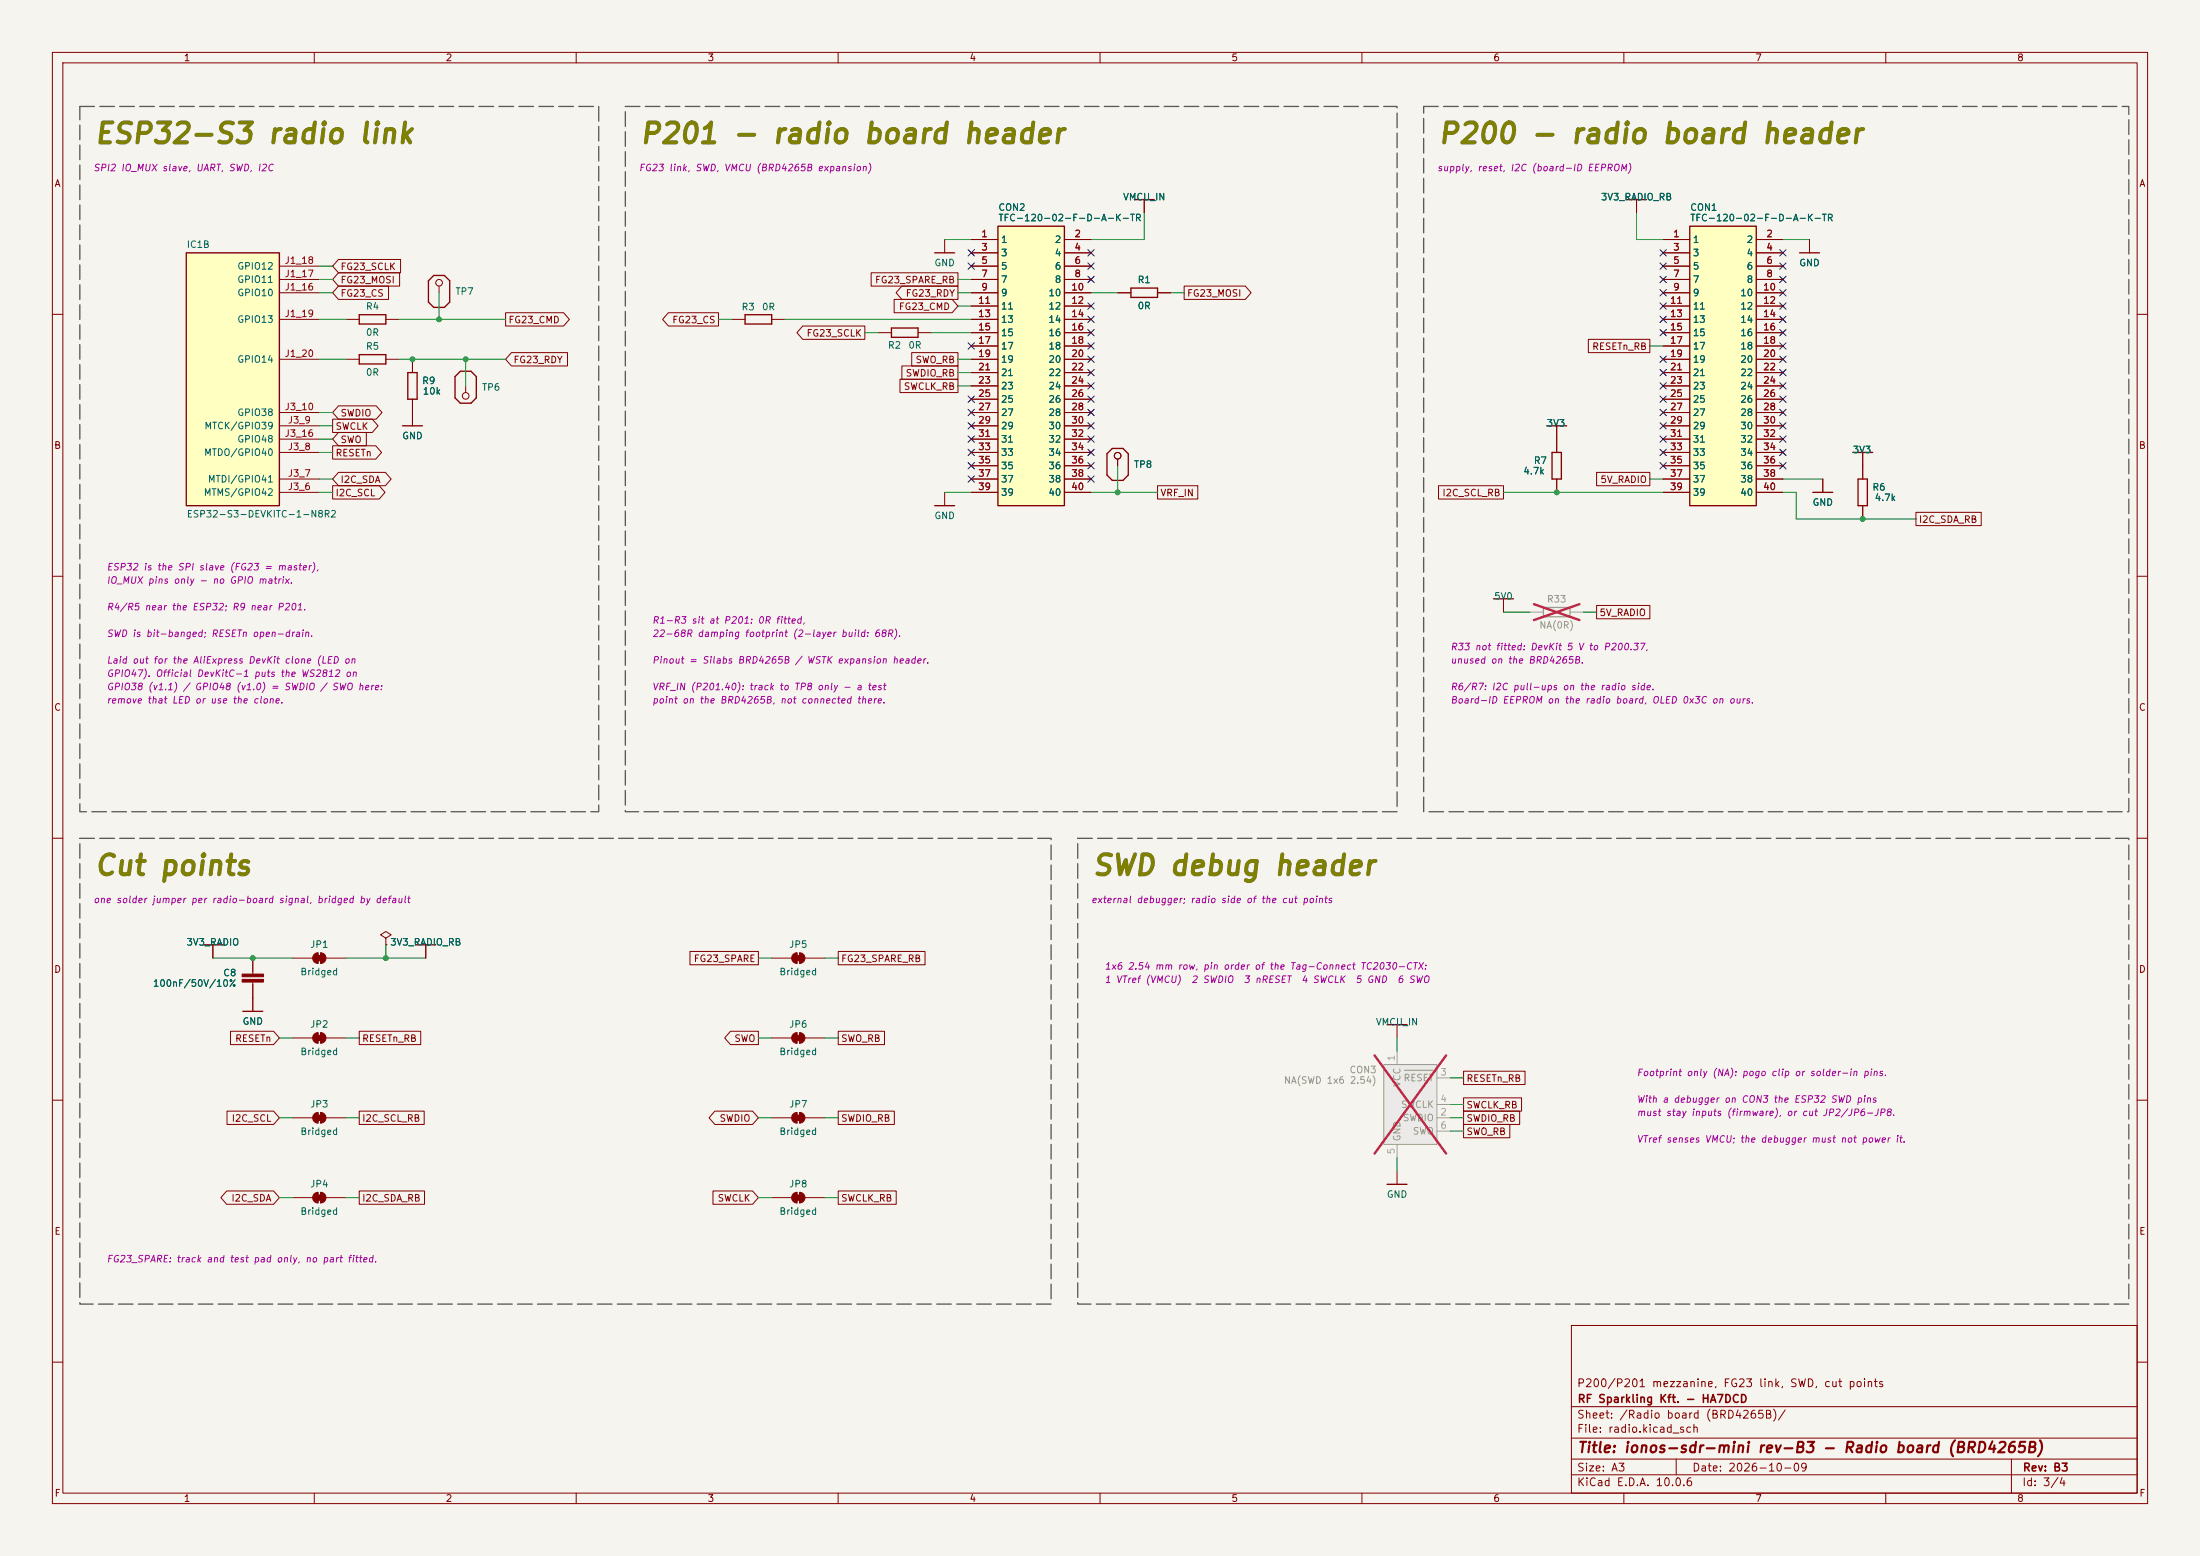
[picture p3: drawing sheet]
<svg xmlns="http://www.w3.org/2000/svg" width="420mm" height="297mm" viewBox="0 0 420 297" stroke-linecap="round" stroke-linejoin="round" font-family="sans-serif">
<path d="M0 0h420v297h-420z" fill="#f5f4ef" stroke="#f5f4ef" stroke-width=".19"/>
<g fill="none" stroke="#840000" stroke-width=".19">
<path d="M10 10h400v277h-400zM12 12h396v273h-396zM60 10v2M110 10v2M160 10v2M210 10v2M260 10v2M310 10v2M360 10v2M218.4 38.1v2.5M10 60h2M66 61h2.6"/>
<path d="M73.7 61h2.5M408 60h2M297.2 81.3v2.5M10 110h2M287 114.3v2.5M408 110h2M10 160h2M408 160h2M48.3 190.5v2.5M147.3 198.1h3.8M147.3 182.9h3.8M152.1 181.9v2"/>
<path d="M152.1 197.1v2M152.7 181.9v2M152.7 197.1v2M153.7 198.1h3.8M153.7 182.9h3.8M10 210h2M147.3 213.4h3.8M152.1 212.3v2.1M152.7 212.3v2.1M153.7 213.4h3.8M408 210h2M55.9 228.6h3.8"/>
<path d="M60.7 227.6v2M61.2 227.6v2M62.2 228.6h3.8M147.3 228.6h3.8M152.1 227.6v2M152.7 227.6v2M153.7 228.6h3.8M300 253h108v32h-108zM10 260h2M300 278.5h108M300 274.5h108M300 268.5h108"/>
<path d="M320 278.5v3M384 278.5v6.5M408 260h2M60 285v2M110 285v2M160 285v2M210 285v2M260 285v2M300 281.5h108M310 285v2M360 285v2"/>
</g>
<g fill="#840000" stroke="#840000" stroke-width=".19">
<path d="M151.9 197.6h1v1h-1z"/>
<path d="M151.4 197.4l.7-.3v2a1.02 1.02 0 0 1-.9-.6 1.02 1.02 0 0 1 .2-1.1z"/>
<path d="M152.7 197.1a1.02 1.02 0 0 1 1 1 1.02 1.02 0 0 1-1 1z"/>
<path d="M60.5 228.1h1v1h-1z"/>
<path d="M60 227.9l.7-.3v2a1.02 1.02 0 0 1-.9-.6 1.02 1.02 0 0 1 .2-1.1z"/>
<path d="M61.2 227.6a1.02 1.02 0 0 1 1 1 1.02 1.02 0 0 1-1 1z"/>
<path d="M151.9 212.9h1v1h-1z"/>
<path d="M151.4 212.6l.7-.3v2.1a1.02 1.02 0 0 1-.9-.7 1.02 1.02 0 0 1 .2-1.1z"/>
<path d="M152.7 212.3a1.02 1.02 0 0 1 1 1.1 1.02 1.02 0 0 1-1 1z"/>
<path d="M151.9 182.4h1v1h-1z"/>
<path d="M151.4 182.2l.7-.3v2a1.02 1.02 0 0 1-.9-.6 1.02 1.02 0 0 1 .2-1.1z"/>
<path d="M152.7 181.9a1.02 1.02 0 0 1 1 1 1.02 1.02 0 0 1-1 1z"/>
<path d="M151.9 228.1h1v1h-1z"/>
<path d="M151.4 227.9l.7-.3v2a1.02 1.02 0 0 1-.9-.6 1.02 1.02 0 0 1 .2-1.1z"/>
<path d="M152.7 227.6a1.02 1.02 0 0 1 1 1 1.02 1.02 0 0 1-1 1z"/>
</g>
<path d="M216.5 38.1h3.8M68.6 60.1h5.1v1.7h-5.1zM295.3 81.3h3.8M285.1 114.3h3.8M46.4 193h3.8" fill="none" stroke="#840000" stroke-width=".25"/>
<path d="M322.6 43.2h12.7v53.3h-12.7z" fill="#ffffc2"/>
<path d="M310.5 38.1h3.8M322.6 43.2h12.7v53.3h-12.7zM343.5 48.3h3.8M142.2 60.1h5.1v1.7h-5.1zM296.3 86.4h1.8v5h-1.8zM353.7 86.4h3.8M38.7 180.3h3.8M79.4 180.3h3.8M264.8 226.1h3.8" fill="none" stroke="#840000" stroke-width=".25"/>
<g fill="none" stroke="#840000" stroke-width=".19">
<path d="M312.4 38.1v2.5M317.5 45.7h5.1M317.5 48.3h5.1M317.5 50.8h5.1M317.5 53.3h5.1M317.5 55.9h5.1M317.5 58.4h5.1M335.3 45.7h5.1M335.3 48.3h5.1M335.3 50.8h5.1M335.3 53.3h5.1M335.3 55.9h5.1"/>
<path d="M335.3 58.4h5.1M345.4 45.7v2.6M139.7 61h2.5M147.3 61h2.6M317.5 61h5.1M317.5 63.5h5.1M317.5 66h5.1M317.5 68.6h5.1M317.5 71.1h5.1M317.5 73.7h5.1M317.5 76.2h5.1M317.5 78.7h5.1"/>
<path d="M335.3 61h5.1M335.3 63.5h5.1M335.3 66h5.1M335.3 68.6h5.1M335.3 71.1h5.1M335.3 73.7h5.1M335.3 76.2h5.1M335.3 78.7h5.1M297.2 83.8v2.6M297.2 91.4v2.6M317.5 81.3h5.1M317.5 83.8h5.1"/>
<path d="M317.5 86.4h5.1M317.5 88.9h5.1M317.5 91.4h5.1M317.5 94h5.1M335.3 81.3h5.1M335.3 83.8h5.1M335.3 86.4h5.1M335.3 88.9h5.1M335.3 91.4h5.1M335.3 94h5.1M355.6 86.4v2.5M73.7 179.1l1-.7-1-.6-1.1 .6 1.1 .7v1.2"/>
<path d="M40.6 180.3v2.6M48.3 182.9v3M48.3 187.5v3M55.9 198.1h3.8M60.7 197.1v2M61.2 197.1v2M62.2 198.1h3.8M73.7 180.3h.1M81.3 180.3v2.6M266.7 223.5v2.6"/>
</g>
<path d="M294.6 116h5.1v1.7h-5.1z" fill="none" stroke="#9c9b98" stroke-width=".25"/>
<path d="M292.1 116.8h2.5M299.7 116.8h2.6" fill="none" stroke="#9c9b98" stroke-width=".19"/>
<path d="M292.8 115.3l8.7 3.1M301.5 115.3l-8.7 3.1" fill="none" stroke="#e12e31" stroke-width=".46"/>
<g fill="#840000" stroke="#840000" stroke-width=".19">
<path d="M46.2 185.9h4.1v.5h-4.1z"/>
<path d="M46.2 186.9h4.1v.6h-4.1z"/>
<path d="M60.5 197.6h1v1h-1z"/>
<path d="M60 197.4l.7-.3v2a1.02 1.02 0 0 1-.9-.6 1.02 1.02 0 0 1 .2-1.1z"/>
<path d="M61.2 197.1a1.02 1.02 0 0 1 1 1 1.02 1.02 0 0 1-1 1z"/>
</g>
<path d="M35.6 48.3h17.7v48.2h-17.7z" fill="#ffffc2"/>
<path d="M35.6 48.3h17.7v48.2h-17.7zM68.6 67.7h5.1v1.8h-5.1zM264.8 195.6h3.8" fill="none" stroke="#840000" stroke-width=".25"/>
<g fill="none" stroke="#840000" stroke-width=".19">
<path d="M53.3 55.9h7.7M53.3 53.3h7.7M53.3 50.8h7.7M53.3 61h7.7M53.3 68.6h7.7M53.3 78.7h7.7M66 68.6h2.6M73.7 68.6h2.5M53.3 94h7.7M53.3 91.4h7.7M53.3 86.4h7.7M53.3 81.3h7.7"/>
<path d="M53.3 83.8h7.7M266.7 195.6v2.5"/>
</g>
<path d="M264.2 203.2h10.1v15.2h-10.1z" fill="#ebeae8"/>
<path d="M264.2 203.2h10.1v15.2h-10.1zM266.7 200.7v2.5M266.7 218.4v2.6M274.3 213.4h2.6M274.3 205.7h2.6M274.3 210.8h2.6M274.3 215.9h2.6" fill="none" stroke="#9c9b98" stroke-width=".19"/>
<path d="M268.1 204.3h5.5" fill="none" stroke="#939391" stroke-width=".19"/>
<path d="M262.4 201.4l13.7 18.8M276.1 201.4l-13.7 18.8" fill="none" stroke="#e12e31" stroke-width=".46"/>
<path d="M190.5 43.2h12.7v53.3h-12.7z" fill="#ffffc2"/>
<path d="M82.8 52.6h2l1.1 1v4.1l-1.1 1h-2l-1-1v-4.1zM178.4 48.3h3.8M190.5 43.2h12.7v53.3h-12.7zM215.9 55h5.1v1.8h-5.1zM77.9 71.1h1.7v5.1h-1.7zM87.9 70.9h2l1 1v4l-1 1.1h-2l-1-1.1v-4zM170.2 62.6h5.1v1.8h-5.1zM76.8 81.3h3.8M178.4 96.5h3.8M211.3 86.6l1-1h2.1l1 1v4.1l-1 1h-2.1l-1-1zM346.1 94h3.8M354.7 91.4h1.8v5.1h-1.8z" fill="none" stroke="#840000" stroke-width=".25"/>
<g fill="none" stroke="#840000" stroke-width=".19">
<path d="M218.4 38.1v2.5M312.4 38.1v2.5M64.6 49.5h11.9v2.6h-11.9l-1.1-1.3zM64.6 52.1h11.7v2.5h-11.7l-1.1-1.3zM64.6 54.6h9.6v2.6h-9.6l-1.1-1.3zM83.8 54.6v1.3M96.5 59.7h11.1l1.1 1.3-1.1 1.2h-11.1zM127.6 59.7h9.6v2.5h-9.6l-1.1-1.2zM166.3 52.1h16.6v2.5h-16.6zM170.7 57.1h11.1l1.1 1.3-1.1 1.3h-11.1zM172.2 54.6h10.7v2.6h-10.7l-1.1-1.3zM180.3 45.7v2.6"/>
<path d="M185.4 45.7h5.1M185.4 48.3h5.1M185.4 50.8h5.1M185.4 53.3h5.1M185.4 55.9h5.1M185.4 58.4h5.1M203.2 45.7h5.1M203.2 48.3h5.1M203.2 50.8h5.1M203.2 53.3h5.1M203.2 55.9h5.1M203.2 58.4h5.1"/>
<path d="M213.4 55.9h2.5M221 55.9h2.5M226.1 54.6h11.6l1.1 1.3-1.1 1.3h-11.6zM317.5 45.7h5.1M317.5 48.3h5.1M317.5 50.8h5.1M317.5 53.3h5.1M317.5 55.9h5.1M317.5 58.4h5.1M335.3 45.7h5.1M335.3 48.3h5.1M335.3 50.8h5.1"/>
<path d="M335.3 53.3h5.1M335.3 55.9h5.1M335.3 58.4h5.1M345.4 45.7v2.6M64.6 77.5h7.2l1.1 1.2-1.1 1.3h-7.2l-1.1-1.3zM78.7 68.6v2.5M78.7 76.2v5.1M88.9 73.7v1.2M97.6 67.3h10.7v2.6h-10.7l-1.1-1.3zM153.2 62.2h11.9v2.6h-11.9l-1.1-1.3zM167.6 63.5h2.6M171.8 72.4h11.1v2.5h-11.1z"/>
<path d="M172.2 69.8h10.7v2.6h-10.7zM174 67.3h8.9v2.6h-8.9zM175.3 63.5h2.5M185.4 61h5.1M185.4 63.5h5.1M185.4 66h5.1M185.4 68.6h5.1M185.4 71.1h5.1M185.4 73.7h5.1M185.4 76.2h5.1M185.4 78.7h5.1M203.2 61h5.1"/>
<path d="M203.2 63.5h5.1M203.2 66h5.1M203.2 68.6h5.1M203.2 71.1h5.1M203.2 73.7h5.1M203.2 76.2h5.1M203.2 78.7h5.1M303.2 64.8h11.8v2.5h-11.8zM317.5 61h5.1M317.5 63.5h5.1M317.5 66h5.1M317.5 68.6h5.1"/>
<path d="M317.5 71.1h5.1M317.5 73.7h5.1M317.5 76.2h5.1M317.5 78.7h5.1M335.3 61h5.1M335.3 63.5h5.1M335.3 66h5.1M335.3 68.6h5.1M335.3 71.1h5.1M335.3 73.7h5.1M335.3 76.2h5.1M335.3 78.7h5.1"/>
<path d="M63.5 80h7.6l1.1 1.3-1.1 1.3h-7.6zM63.5 85.1h8.2l1.1 1.3-1.1 1.2h-8.2zM63.5 92.7h8.9l1.1 1.3-1.1 1.3h-8.9zM64.6 82.5h5.3v2.6h-5.3l-1.1-1.3zM64.6 90.2h9l1.1 1.2-1.1 1.3h-9l-1.1-1.3zM180.3 94v2.5M185.4 81.3h5.1M185.4 83.8h5.1M185.4 86.4h5.1M185.4 88.9h5.1M185.4 91.4h5.1M185.4 94h5.1"/>
<path d="M203.2 81.3h5.1M203.2 83.8h5.1M203.2 86.4h5.1M203.2 88.9h5.1M203.2 91.4h5.1M203.2 94h5.1M213.4 87.6v1.3M221 92.7h7.7v2.6h-7.7zM274.6 92.7h12.4v2.6h-12.4zM297.2 81.3v5.1M297.2 91.4v2.6M304.8 90.2h10.2v2.5h-10.2z"/>
<path d="M317.5 81.3h5.1M317.5 83.8h5.1M317.5 86.4h5.1M317.5 88.9h5.1M317.5 91.4h5.1M317.5 94h5.1M335.3 81.3h5.1M335.3 83.8h5.1M335.3 86.4h5.1M335.3 88.9h5.1M335.3 91.4h5.1M335.3 94h5.1"/>
<path d="M348 91.4v2.6M355.6 86.4v5M355.6 96.5v2.6M365.8 97.8h12.4v2.5h-12.4zM304.8 115.6h10.2v2.5h-10.2zM40.6 180.3v2.6M44 196.8h8.2l1.1 1.3-1.1 1.3h-8.2zM48.3 182.9v2.5M48.3 188v5M55.9 182.9h3.8M60.7 181.9v2M61.2 181.9v2"/>
<path d="M62.2 182.9h3.8M68.6 196.8h11.7v2.6h-11.7zM73.7 180.3h.1M81.3 180.3v2.6M131.7 181.6h13.1v2.6h-13.1zM139.5 196.8h5.3v2.6h-5.3l-1.2-1.3zM160 196.8h8.9v2.6h-8.9zM160 181.6h16.6v2.6h-16.6zM43.3 212.1h8.9l1.1 1.3-1.1 1.2h-8.9zM55.9 213.4h3.8M60.7 212.3v2.1M61.2 212.3v2.1"/>
<path d="M62.2 213.4h3.8M68.6 212.1h12.4v2.5h-12.4zM136.5 212.1h7.2l1.1 1.3-1.1 1.2h-7.2l-1.1-1.2zM160 212.1h10.7v2.5h-10.7zM279.4 214.6h8.8v2.6h-8.8zM279.4 212.1h10.7v2.5h-10.7zM279.4 209.5h11.1v2.6h-11.1zM279.4 204.5h11.7v2.5h-11.7zM43.3 227.3h8.9l1.1 1.3-1.1 1.3h-8.9l-1.1-1.3zM68.6 227.3h12.4v2.6h-12.4zM136.1 227.3h7.6l1.1 1.3-1.1 1.3h-7.6zM160 227.3h11.1v2.6h-11.1z"/>
<circle cx="83.8" cy="54" r=".63"/>
<circle cx="88.9" cy="75.6" r=".63"/>
<circle cx="213.4" cy="87" r=".63"/>
</g>
<g fill="#840000" stroke="#840000" stroke-width=".19">
<path d="M60.5 182.4h1v1h-1z"/>
<path d="M60 182.2l.7-.3v2a1.02 1.02 0 0 1-.9-.6 1.02 1.02 0 0 1 .2-1.1z"/>
<path d="M61.2 181.9a1.02 1.02 0 0 1 1 1 1.02 1.02 0 0 1-1 1z"/>
<path d="M60.5 212.9h1v1h-1z"/>
<path d="M60 212.6l.7-.3v2.1a1.02 1.02 0 0 1-.9-.7 1.02 1.02 0 0 1 .2-1.1z"/>
<path d="M61.2 212.3a1.02 1.02 0 0 1 1 1.1 1.02 1.02 0 0 1-1 1z"/>
</g>
<g fill="none" stroke="#009600" stroke-width=".19">
<path d="M61 50.8h2.5M61 53.3h2.5M61 55.9h2.5M83.8 55.9v5.1M180.3 45.7h5.1M182.9 53.3h2.5M182.9 55.9h2.5M182.9 58.4h2.5M208.3 55.9h5.1M218.4 40.6v5.1h-10.1M223.5 55.9h2.6M312.4 40.6v5.1h5.1"/>
<path d="M340.4 45.7h5M61 68.6h5M61 61h5M61 78.7h2.5M76.2 68.6h20.3M76.2 61h20.3M88.9 68.6v5.1M137.2 61h2.5M149.9 61h35.5M165.1 63.5h2.5M177.8 63.5h7.6M182.9 68.6h2.5"/>
<path d="M182.9 71.1h2.5M182.9 73.7h2.5M315 66h2.5M61 94h2.5M61 81.3h2.5M61 83.8h2.5M61 86.4h2.5M61 91.4h2.5M180.3 94h5.1M208.3 94h12.7M213.4 88.9v5.1M287 94h30.5"/>
<path d="M315 91.4h2.5M340.4 94h2.5v5.1h22.9M340.4 91.4h7.6M287 116.8h5.1M302.3 116.8h2.5M40.6 182.9h15.3M53.3 198.1h2.6M66 182.9h15.3M66 198.1h2.6M73.7 180.3v2.6M144.8 182.9h2.5M144.8 198.1h2.5"/>
<path d="M157.5 182.9h2.5M157.5 198.1h2.5M266.7 198.1v2.6M53.3 213.4h2.6M66 213.4h2.6M144.8 213.4h2.5M157.5 213.4h2.5M276.9 213.4h2.5M276.9 205.7h2.5M276.9 210.8h2.5M276.9 215.9h2.5M53.3 228.6h2.6"/>
<path d="M66 228.6h2.6M144.8 228.6h2.5M157.5 228.6h2.5M266.7 221v2.5"/>
</g>
<g fill="none" stroke="#000084" stroke-width=".19">
<path d="M184.8 50.2l1.2 1.2M184.8 47.7l1.2 1.2M186 50.2l-1.2 1.2M186 47.7l-1.2 1.2M207.7 52.7l1.2 1.2M207.7 47.7l1.2 1.2M207.7 57.8l1.2 1.2M207.7 50.2l1.2 1.2M208.9 52.7l-1.2 1.2M208.9 47.7l-1.2 1.2M208.9 57.8l-1.2 1.2M208.9 50.2l-1.2 1.2"/>
<path d="M316.9 47.7l1.2 1.2M316.9 52.7l1.2 1.2M316.9 50.2l1.2 1.2M316.9 55.3l1.2 1.2M316.9 57.8l1.2 1.2M318.1 52.7l-1.2 1.2M318.1 50.2l-1.2 1.2M318.1 55.3l-1.2 1.2M318.1 57.8l-1.2 1.2M318.1 47.7l-1.2 1.2M339.8 50.2l1.2 1.2M339.8 52.7l1.2 1.2"/>
<path d="M339.8 55.3l1.2 1.2M339.8 47.7l1.2 1.2M339.8 57.8l1.2 1.2M341 50.2l-1.2 1.2M341 52.7l-1.2 1.2M341 55.3l-1.2 1.2M341 57.8l-1.2 1.2M341 47.7l-1.2 1.2M184.8 65.4l1.2 1.2M184.8 78.1l1.2 1.2M184.8 75.6l1.2 1.2M186 65.4l-1.2 1.2"/>
<path d="M186 78.1l-1.2 1.2M186 75.6l-1.2 1.2M207.7 65.4l1.2 1.2M207.7 75.6l1.2 1.2M207.7 60.4l1.2 1.2M207.7 62.9l1.2 1.2M207.7 68l1.2 1.2M207.7 70.5l1.2 1.2M207.7 73.1l1.2 1.2M207.7 78.1l1.2 1.2M208.9 65.4l-1.2 1.2M208.9 75.6l-1.2 1.2"/>
<path d="M208.9 60.4l-1.2 1.2M208.9 62.9l-1.2 1.2M208.9 68l-1.2 1.2M208.9 70.5l-1.2 1.2M208.9 73.1l-1.2 1.2M208.9 78.1l-1.2 1.2M316.9 75.6l1.2 1.2M316.9 78.1l1.2 1.2M316.9 60.4l1.2 1.2M316.9 62.9l1.2 1.2M316.9 68l1.2 1.2M316.9 70.5l1.2 1.2"/>
<path d="M316.9 73.1l1.2 1.2M318.1 73.1l-1.2 1.2M318.1 75.6l-1.2 1.2M318.1 78.1l-1.2 1.2M318.1 60.4l-1.2 1.2M318.1 62.9l-1.2 1.2M318.1 68l-1.2 1.2M318.1 70.5l-1.2 1.2M339.8 62.9l1.2 1.2M339.8 65.4l1.2 1.2M339.8 68l1.2 1.2M339.8 70.5l1.2 1.2"/>
<path d="M339.8 73.1l1.2 1.2M339.8 75.6l1.2 1.2M339.8 78.1l1.2 1.2M339.8 60.4l1.2 1.2M341 62.9l-1.2 1.2M341 65.4l-1.2 1.2M341 68l-1.2 1.2M341 70.5l-1.2 1.2M341 73.1l-1.2 1.2M341 75.6l-1.2 1.2M341 78.1l-1.2 1.2M341 60.4l-1.2 1.2"/>
<path d="M184.8 90.8l1.2 1.2M184.8 88.3l1.2 1.2M184.8 85.8l1.2 1.2M184.8 83.2l1.2 1.2M184.8 80.7l1.2 1.2M186 88.3l-1.2 1.2M186 80.7l-1.2 1.2M186 83.2l-1.2 1.2M186 85.8l-1.2 1.2M186 90.8l-1.2 1.2M207.7 88.3l1.2 1.2M207.7 80.7l1.2 1.2"/>
<path d="M207.7 85.8l1.2 1.2M207.7 83.2l1.2 1.2M207.7 90.8l1.2 1.2M208.9 88.3l-1.2 1.2M208.9 80.7l-1.2 1.2M208.9 85.8l-1.2 1.2M208.9 83.2l-1.2 1.2M208.9 90.8l-1.2 1.2M316.9 80.7l1.2 1.2M316.9 83.2l1.2 1.2M316.9 85.8l1.2 1.2M316.9 88.3l1.2 1.2"/>
<path d="M318.1 85.8l-1.2 1.2M318.1 88.3l-1.2 1.2M318.1 80.7l-1.2 1.2M318.1 83.2l-1.2 1.2M339.8 80.7l1.2 1.2M339.8 83.2l1.2 1.2M339.8 85.8l1.2 1.2M339.8 88.3l1.2 1.2M341 80.7l-1.2 1.2M341 83.2l-1.2 1.2M341 85.8l-1.2 1.2M341 88.3l-1.2 1.2"/>
</g>
<path d="M15.2 20.3h99.1v134.6h-99.1zM119.4 20.3h147.3v134.6h-147.3zM271.8 20.3h134.6v134.6h-134.6zM15.2 160h185.5v88.9h-185.5zM205.7 160h200.7v88.9h-200.7z" fill="none" stroke="#5a5a5a" stroke-width=".25" stroke-dasharray="2.8 1"/>
<g fill="#009600" stroke="#009600" stroke-width=".19">
<circle cx="48.3" cy="182.9" r=".46"/>
<circle cx="73.7" cy="182.9" r=".46"/>
<circle cx="88.9" cy="68.6" r=".46"/>
<circle cx="83.8" cy="61" r=".46"/>
<circle cx="78.7" cy="68.6" r=".46"/>
<circle cx="355.6" cy="99.1" r=".46"/>
<circle cx="297.2" cy="94" r=".46"/>
<circle cx="213.4" cy="94" r=".46"/>
</g>
<g font-size="3.8" fill="#808000">
<text x="17.7" y="28.3">ESP32-S3 radio link</text>
<text x="121.9" y="28.3">P201 - radio board header</text>
<text x="274.3" y="28.3">P200 - radio board header</text>
<text x="17.7" y="168">Cut points</text>
<text x="208.2" y="168">SWD debug header</text>
</g>
<text font-size="2" fill="#840000" x="301" y="277.8">Title: ionos-sdr-mini rev-B3 - Radio board (BRD4265B)</text>
<g font-size="1.5" fill="#840000">
<text x="300.9" y="265.1">P200/P201 mezzanine, FG23 link, SWD, cut points</text>
<text x="301" y="268.1">RF Sparkling Kft. - HA7DCD</text>
<text x="300.9" y="273.8">File: radio.kicad_sch</text>
<text x="300.9" y="271.1">Sheet: /Radio board (BRD4265B)/</text>
<text x="300.9" y="281.2">Size: A3</text>
<text x="322.9" y="281.2">Date: 2026-10-09</text>
<text x="386" y="281.2">Rev: B3</text>
<text x="300.9" y="284">KiCad E.D.A. 10.0.6</text>
<text x="385.9" y="284">Id: 3/4</text>
</g>
<g font-size="1.3" fill="#840000">
<text x="35" y="12">1</text>
<text x="85" y="12">2</text>
<text x="135" y="12">3</text>
<text x="185" y="12">4</text>
<text x="235" y="12">5</text>
<text x="285" y="12">6</text>
<text x="335" y="12">7</text>
<text x="385" y="12">8</text>
<text x="10.3" y="36">A</text>
<text x="408.3" y="36">A</text>
<text x="64.9" y="51.9">FG23_SCLK</text>
<text x="64.9" y="54.4">FG23_MOSI</text>
<text x="64.9" y="56.9">FG23_CS</text>
<text x="166.9" y="54.4">FG23_SPARE_RB</text>
<text x="171.5" y="59.5">FG23_CMD</text>
<text x="172.8" y="56.9">FG23_RDY</text>
<text x="226.5" y="56.9">FG23_MOSI</text>
<text x="97" y="62">FG23_CMD</text>
<text x="128.2" y="62">FG23_CS</text>
<text x="153.9" y="64.6">FG23_SCLK</text>
<text x="97.9" y="69.6">FG23_RDY</text>
<text x="174.7" y="69.6">SWO_RB</text>
<text x="303.9" y="67.1">RESETn_RB</text>
<text x="172.4" y="74.7">SWCLK_RB</text>
<text x="172.8" y="72.2">SWDIO_RB</text>
<text x="63.9" y="82.3">SWCLK</text>
<text x="64.9" y="79.8">SWDIO</text>
<text x="10.2" y="86">B</text>
<text x="63.9" y="87.4">RESETn</text>
<text x="64.9" y="84.9">SWO</text>
<text x="408.2" y="86">B</text>
<text x="63.9" y="95">I2C_SCL</text>
<text x="64.9" y="92.5">I2C_SDA</text>
<text x="221.4" y="95">VRF_IN</text>
<text x="275.2" y="95">I2C_SCL_RB</text>
<text x="305.4" y="92.5">5V_RADIO</text>
<text x="366.2" y="100.1">I2C_SDA_RB</text>
<text x="305.2" y="117.9">5V_RADIO</text>
<text x="10.2" y="136">C</text>
<text x="408.2" y="136">C</text>
<text x="10.2" y="186">D</text>
<text x="132.3" y="183.9">FG23_SPARE</text>
<text x="160.5" y="183.9">FG23_SPARE_RB</text>
<text x="408.2" y="186">D</text>
<text x="44.8" y="199.2">RESETn</text>
<text x="69" y="199.2">RESETn_RB</text>
<text x="140.1" y="199.2">SWO</text>
<text x="160.5" y="199.2">SWO_RB</text>
<text x="279.8" y="206.8">RESETn_RB</text>
<text x="44.1" y="214.4">I2C_SCL</text>
<text x="69" y="214.4">I2C_SCL_RB</text>
<text x="137.3" y="214.4">SWDIO</text>
<text x="160.5" y="214.4">SWDIO_RB</text>
<text x="279.8" y="214.4">SWDIO_RB</text>
<text x="279.8" y="211.9">SWCLK_RB</text>
<text x="279.8" y="217">SWO_RB</text>
<text x="44.1" y="229.7">I2C_SDA</text>
<text x="69" y="229.7">I2C_SDA_RB</text>
<text x="136.9" y="229.7">SWCLK</text>
<text x="160.5" y="229.7">SWCLK_RB</text>
<text x="10.3" y="236">E</text>
<text x="408.3" y="236">E</text>
<text x="10.3" y="286">F</text>
<text x="35" y="287">1</text>
<text x="85" y="287">2</text>
<text x="135" y="287">3</text>
<text x="185" y="287">4</text>
<text x="235" y="287">5</text>
<text x="285" y="287">6</text>
<text x="335" y="287">7</text>
<text x="385" y="287">8</text>
<text x="408.3" y="286">F</text>
</g>
<g font-size="1.3" fill="#a000a0">
<text x="17.7" y="33">SPI2 IO_MUX slave,</text>
<text x="37.3" y="33">UART,</text>
<text x="43.5" y="33">SWD,</text>
<text x="49" y="33">I2C</text>
<text x="121.8" y="33">FG23 link,</text>
<text x="132.6" y="33">SWD,</text>
<text x="138.1" y="33">VMCU (BRD4265B expansion)</text>
<text x="274.2" y="33">supply,</text>
<text x="281.9" y="33">reset,</text>
<text x="288.2" y="33">I2C (board-ID EEPROM)</text>
<text x="20.2" y="111.7">IO_MUX pins only - no GPIO matrix.</text>
<text x="20.2" y="109.2">ESP32 is the SPI slave (FG23 = master),</text>
<text x="20.2" y="116.8">R4/R5 near the ESP32; R9 near P201.</text>
<text x="124.4" y="119.4">R1-R3 sit at P201: 0R fitted,</text>
<text x="20.2" y="121.9">SWD is bit-banged; RESETn open-drain.</text>
<text x="124.4" y="121.9">22-68R damping footprint (2-layer build: 68R).</text>
<text x="276.8" y="124.4">R33 not fitted: DevKit 5 V to P200.37,</text>
<text x="20.2" y="129.5">GPIO47).</text>
<text x="20.2" y="127">Laid out for the AliExpress DevKit clone (LED on</text>
<text x="29.6" y="129.5">Official DevKitC-1 puts the WS2812 on</text>
<text x="124.4" y="127">Pinout = Silabs BRD4265B / WSTK expansion header.</text>
<text x="276.8" y="127">unused on the BRD4265B.</text>
<text x="20.2" y="134.6">remove that LED or use the clone.</text>
<text x="20.2" y="132.1">GPIO38 (v1.1) / GPIO48 (v1.0) = SWDIO / SWO here:</text>
<text x="124.4" y="134.6">point on the BRD4265B,</text>
<text x="124.4" y="132.1">VRF_IN (P201.40): track to TP8 only - a test</text>
<text x="148.8" y="134.6">not connected there.</text>
<text x="276.8" y="132.1">R6/R7: I2C pull-ups on the radio side.</text>
<text x="276.8" y="134.6">Board-ID EEPROM on the radio board,</text>
<text x="315.2" y="134.6">OLED 0x3C on ours.</text>
<text x="17.7" y="172.7">one solder jumper per radio-board signal,</text>
<text x="60.4" y="172.7">bridged by default</text>
<text x="208.2" y="172.7">external debugger; radio side of the cut points</text>
<text x="210.7" y="185.4">1x6 2.54 mm row,</text>
<text x="229.5" y="185.4">pin order of the Tag-Connect TC2030-CTX:</text>
<text x="210.7" y="187.9">1 VTref (VMCU)</text>
<text x="227.3" y="187.9">2 SWDIO</text>
<text x="237.3" y="187.9">3 nRESET</text>
<text x="248.3" y="187.9">4 SWCLK</text>
<text x="258.6" y="187.9">5 GND</text>
<text x="266.6" y="187.9">6 SWO</text>
<text x="312.3" y="205.7">Footprint only (NA): pogo clip or solder-in pins.</text>
<text x="312.3" y="210.8">With a debugger on CON3 the ESP32 SWD pins</text>
<text x="312.3" y="213.3">must stay inputs (firmware),</text>
<text x="340.9" y="213.3">or cut JP2/JP6-JP8.</text>
<text x="312.3" y="218.4">VTref senses VMCU; the debugger must not power it.</text>
<text x="20.2" y="241.3">FG23_SPARE: track and test pad only,</text>
<text x="58.2" y="241.3">no part fitted.</text>
</g>
<g font-size="1.3" fill="#006464">
<text x="190.5" y="40.5">CON2</text>
<text x="214.3" y="38.6">VMCU_IN</text>
<text x="305.5" y="38.6">3V3_RADIO_RB</text>
<text x="322.6" y="40.5">CON1</text>
<text x="35.5" y="47.6">IC1B</text>
<text x="190.5" y="42.5">TFC-120-02-F-D-A-K-TR</text>
<text x="191" y="46.7">1</text>
<text x="201.3" y="46.7">2</text>
<text x="322.6" y="42.5">TFC-120-02-F-D-A-K-TR</text>
<text x="323.1" y="46.7">1</text>
<text x="333.3" y="46.7">2</text>
<text x="45.2" y="51.8">GPIO12</text>
<text x="178.3" y="51.1">GND</text>
<text x="191" y="49.2">3</text>
<text x="191" y="51.8">5</text>
<text x="201.3" y="49.2">4</text>
<text x="201.3" y="51.8">6</text>
<text x="323.1" y="49.2">3</text>
<text x="323.1" y="51.8">5</text>
<text x="333.3" y="49.2">4</text>
<text x="333.3" y="51.8">6</text>
<text x="343.4" y="51.1">GND</text>
<text x="45.2" y="56.8">GPIO10</text>
<text x="45.2" y="54.3">GPIO11</text>
<text x="69.8" y="59.4">R4</text>
<text x="86.8" y="56.6">TP7</text>
<text x="141.5" y="59.5">R3</text>
<text x="145.4" y="59.5">0R</text>
<text x="191" y="54.3">7</text>
<text x="191" y="56.8">9</text>
<text x="191" y="59.4">11</text>
<text x="200" y="56.8">10</text>
<text x="200" y="59.4">12</text>
<text x="201.3" y="54.3">8</text>
<text x="217.1" y="54.4">R1</text>
<text x="217.1" y="59.3">0R</text>
<text x="323.1" y="54.3">7</text>
<text x="323.1" y="56.8">9</text>
<text x="323.1" y="59.4">11</text>
<text x="332.1" y="56.8">10</text>
<text x="332.1" y="59.4">12</text>
<text x="333.3" y="54.3">8</text>
<text x="45.2" y="61.9">GPIO13</text>
<text x="69.8" y="64.4">0R</text>
<text x="191" y="61.9">13</text>
<text x="191" y="64.5">15</text>
<text x="200" y="61.9">14</text>
<text x="200" y="64.5">16</text>
<text x="323.1" y="61.9">13</text>
<text x="323.1" y="64.5">15</text>
<text x="332.1" y="61.9">14</text>
<text x="332.1" y="64.5">16</text>
<text x="45.2" y="69.5">GPIO14</text>
<text x="69.8" y="67.1">R5</text>
<text x="169.4" y="66.9">R2</text>
<text x="173.3" y="66.9">0R</text>
<text x="191" y="67">17</text>
<text x="191" y="69.5">19</text>
<text x="200" y="67">18</text>
<text x="200" y="69.5">20</text>
<text x="323.1" y="67">17</text>
<text x="323.1" y="69.5">19</text>
<text x="332.1" y="67">18</text>
<text x="332.1" y="69.5">20</text>
<text x="69.8" y="72">0R</text>
<text x="80.5" y="73.6">R9</text>
<text x="80.6" y="75.6">10k</text>
<text x="91.9" y="74.9">TP6</text>
<text x="191" y="72.1">21</text>
<text x="191" y="74.6">23</text>
<text x="191" y="77.2">25</text>
<text x="200" y="72.1">22</text>
<text x="200" y="74.6">24</text>
<text x="200" y="77.2">26</text>
<text x="323.1" y="72.1">21</text>
<text x="323.1" y="74.6">23</text>
<text x="323.1" y="77.2">25</text>
<text x="332.1" y="72.1">22</text>
<text x="332.1" y="74.6">24</text>
<text x="332.1" y="77.2">26</text>
<text x="38.9" y="82.2">MTCK/GPIO39</text>
<text x="45.2" y="79.7">GPIO38</text>
<text x="191" y="79.7">27</text>
<text x="191" y="82.2">29</text>
<text x="200" y="79.7">28</text>
<text x="200" y="82.2">30</text>
<text x="295.2" y="81.7">3V3</text>
<text x="323.1" y="79.7">27</text>
<text x="323.1" y="82.2">29</text>
<text x="332.1" y="79.7">28</text>
<text x="332.1" y="82.2">30</text>
<text x="38.9" y="87.3">MTDO/GPIO40</text>
<text x="45.2" y="84.8">GPIO48</text>
<text x="76.7" y="84.1">GND</text>
<text x="191" y="84.8">31</text>
<text x="191" y="87.3">33</text>
<text x="191" y="89.9">35</text>
<text x="200" y="84.8">32</text>
<text x="200" y="87.3">34</text>
<text x="200" y="89.9">36</text>
<text x="216.4" y="89.6">TP8</text>
<text x="292.7" y="88.9">R7</text>
<text x="323.1" y="84.8">31</text>
<text x="323.1" y="87.3">33</text>
<text x="323.1" y="89.9">35</text>
<text x="332.1" y="84.8">32</text>
<text x="332.1" y="87.3">34</text>
<text x="332.1" y="89.9">36</text>
<text x="353.6" y="86.8">3V3</text>
<text x="38.8" y="94.9">MTMS/GPIO42</text>
<text x="39.6" y="92.4">MTDI/GPIO41</text>
<text x="191" y="92.4">37</text>
<text x="191" y="94.9">39</text>
<text x="200" y="92.4">38</text>
<text x="200" y="94.9">40</text>
<text x="290.7" y="90.9">4.7k</text>
<text x="323.1" y="92.4">37</text>
<text x="323.1" y="94.9">39</text>
<text x="332.1" y="92.4">38</text>
<text x="332.1" y="94.9">40</text>
<text x="357.3" y="93.9">R6</text>
<text x="357.8" y="95.9">4.7k</text>
<text x="35.5" y="99.1">ESP32-S3-DEVKITC-1-N8R2</text>
<text x="178.3" y="99.4">GND</text>
<text x="345.9" y="96.8">GND</text>
<text x="285.1" y="114.8">5V0</text>
<text x="35.5" y="180.8">3V3_RADIO</text>
<text x="59.1" y="181.2">JP1</text>
<text x="74.4" y="180.8">3V3_RADIO_RB</text>
<text x="150.5" y="181.2">JP5</text>
<text x="29.1" y="188.7">100nF/50V/10%</text>
<text x="42.5" y="186.7">C8</text>
<text x="57.2" y="186.5">Bridged</text>
<text x="148.7" y="186.5">Bridged</text>
<text x="46.2" y="195.9">GND</text>
<text x="59.1" y="196.5">JP2</text>
<text x="150.5" y="196.5">JP6</text>
<text x="262.6" y="196">VMCU_IN</text>
<text x="57.2" y="201.7">Bridged</text>
<text x="148.7" y="201.7">Bridged</text>
<text x="59.1" y="211.7">JP3</text>
<text x="150.5" y="211.7">JP7</text>
<text x="57.2" y="216.9">Bridged</text>
<text x="148.7" y="216.9">Bridged</text>
<text x="59.1" y="226.9">JP4</text>
<text x="150.5" y="226.9">JP8</text>
<text x="57.2" y="232.2">Bridged</text>
<text x="148.7" y="232.2">Bridged</text>
<text x="264.6" y="228.9">GND</text>
</g>
<g font-size="1.3" fill="#a90000">
<text x="187.2" y="45.6">1</text>
<text x="205" y="45.6">2</text>
<text x="319.3" y="45.6">1</text>
<text x="337.1" y="45.6">2</text>
<text x="54.2" y="53.2">J1_17</text>
<text x="54.2" y="50.7">J1_18</text>
<text x="187.2" y="48.1">3</text>
<text x="187.2" y="50.7">5</text>
<text x="187.2" y="53.2">7</text>
<text x="205" y="48.1">4</text>
<text x="205" y="50.7">6</text>
<text x="205" y="53.2">8</text>
<text x="319.3" y="48.1">3</text>
<text x="319.3" y="50.7">5</text>
<text x="319.3" y="53.2">7</text>
<text x="337.1" y="48.1">4</text>
<text x="337.1" y="50.7">6</text>
<text x="337.1" y="53.2">8</text>
<text x="54.2" y="55.7">J1_16</text>
<text x="186.6" y="58.3">11</text>
<text x="187.2" y="55.7">9</text>
<text x="204.4" y="55.7">10</text>
<text x="204.4" y="58.3">12</text>
<text x="318.7" y="58.3">11</text>
<text x="319.3" y="55.7">9</text>
<text x="336.5" y="55.7">10</text>
<text x="336.5" y="58.3">12</text>
<text x="54.2" y="60.8">J1_19</text>
<text x="186.6" y="60.8">13</text>
<text x="186.6" y="63.4">15</text>
<text x="186.6" y="65.9">17</text>
<text x="204.4" y="60.8">14</text>
<text x="204.4" y="63.4">16</text>
<text x="204.4" y="65.9">18</text>
<text x="318.7" y="60.8">13</text>
<text x="318.7" y="63.4">15</text>
<text x="318.7" y="65.9">17</text>
<text x="336.5" y="60.8">14</text>
<text x="336.5" y="63.4">16</text>
<text x="336.5" y="65.9">18</text>
<text x="54.2" y="68.4">J1_20</text>
<text x="186.6" y="68.4">19</text>
<text x="186.6" y="71">21</text>
<text x="204.4" y="68.4">20</text>
<text x="204.4" y="71">22</text>
<text x="318.7" y="68.4">19</text>
<text x="318.7" y="71">21</text>
<text x="336.5" y="68.4">20</text>
<text x="336.5" y="71">22</text>
<text x="186.6" y="73.5">23</text>
<text x="186.6" y="76.1">25</text>
<text x="204.4" y="73.5">24</text>
<text x="204.4" y="76.1">26</text>
<text x="318.7" y="73.5">23</text>
<text x="318.7" y="76.1">25</text>
<text x="336.5" y="73.5">24</text>
<text x="336.5" y="76.1">26</text>
<text x="54.2" y="78.6">J3_10</text>
<text x="54.2" y="83.7">J3_16</text>
<text x="54.8" y="81.1">J3_9</text>
<text x="186.6" y="78.6">27</text>
<text x="186.6" y="81.1">29</text>
<text x="186.6" y="83.7">31</text>
<text x="204.4" y="78.6">28</text>
<text x="204.4" y="81.1">30</text>
<text x="204.4" y="83.7">32</text>
<text x="318.7" y="78.6">27</text>
<text x="318.7" y="81.1">29</text>
<text x="318.7" y="83.7">31</text>
<text x="336.5" y="78.6">28</text>
<text x="336.5" y="81.1">30</text>
<text x="336.5" y="83.7">32</text>
<text x="54.8" y="86.2">J3_8</text>
<text x="186.6" y="86.2">33</text>
<text x="186.6" y="88.8">35</text>
<text x="204.4" y="86.2">34</text>
<text x="204.4" y="88.8">36</text>
<text x="318.7" y="86.2">33</text>
<text x="318.7" y="88.8">35</text>
<text x="336.5" y="86.2">34</text>
<text x="336.5" y="88.8">36</text>
<text x="54.8" y="93.8">J3_6</text>
<text x="54.8" y="91.3">J3_7</text>
<text x="186.6" y="91.3">37</text>
<text x="186.6" y="93.8">39</text>
<text x="204.4" y="91.3">38</text>
<text x="204.4" y="93.8">40</text>
<text x="318.7" y="91.3">37</text>
<text x="318.7" y="93.8">39</text>
<text x="336.5" y="91.3">38</text>
<text x="336.5" y="93.8">40</text>
</g>
<g font-size="1.3" fill="#939391">
<text x="295.2" y="115.3">R33</text>
<text x="293.8" y="120.3">NA(0R)</text>
<text x="245" y="207.2">NA(SWD 1x6 2.54)</text>
<text x="257.5" y="205.2">CON3</text>
<text x="267.7" y="207.6" transform="rotate(-90 267.7 207.6)">VCC</text>
<text x="267.8" y="206.7">RESET</text>
<text x="267.4" y="211.8">SWCLK</text>
<text x="267.7" y="214.3">SWDIO</text>
<text x="267.7" y="218" transform="rotate(-90 267.7 218)">GND</text>
<text x="269.6" y="216.9">SWO</text>
</g>
<g font-size="1.3" fill="#a5a4a2">
<text x="266.6" y="202.7" transform="rotate(-90 266.6 202.7)">1</text>
<text x="274.9" y="205.6">3</text>
<text x="274.9" y="213.2">2</text>
<text x="274.9" y="210.7">4</text>
<text x="274.9" y="215.8">6</text>
<text x="266.6" y="220.4" transform="rotate(-90 266.6 220.4)">5</text>
</g>
</svg>
